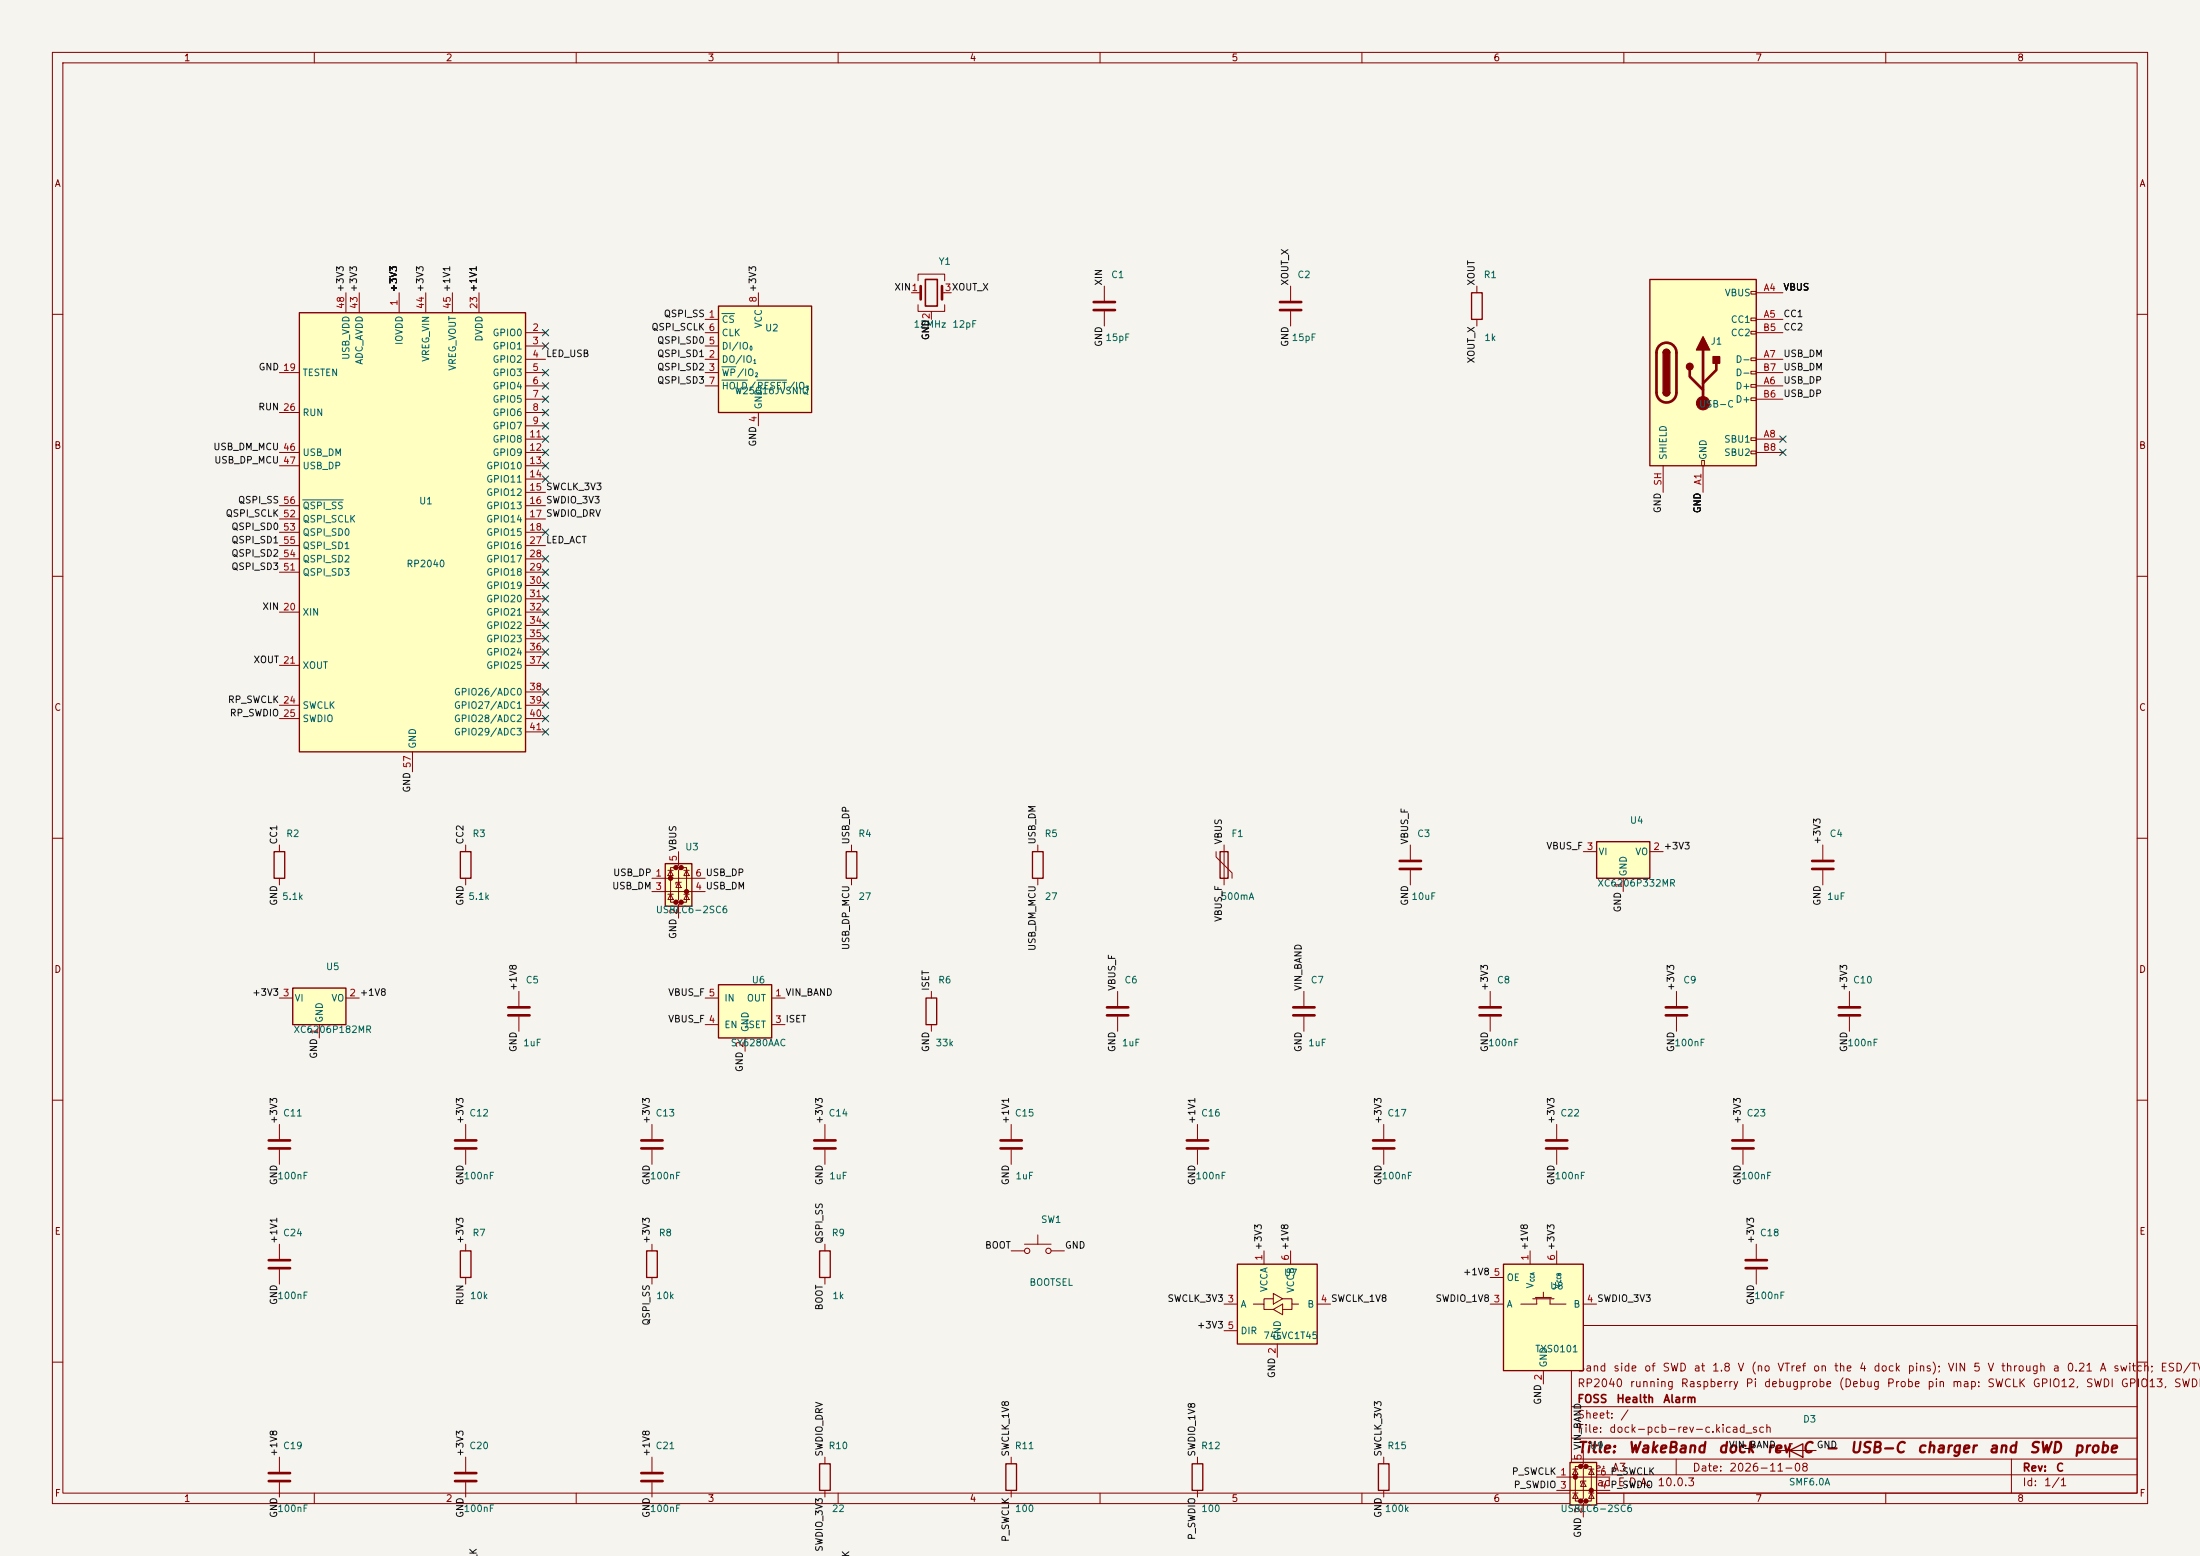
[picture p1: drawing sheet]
<svg xmlns="http://www.w3.org/2000/svg" width="420mm" height="297mm" viewBox="0 0 420 297" stroke-linecap="round" stroke-linejoin="round" font-family="sans-serif">
<path d="M0 0h420v297h-420z" fill="#f5f4ef" stroke="#f5f4ef" stroke-width=".19"/>
<g fill="none" stroke="#840000" stroke-width=".19">
<path d="M10 10h400v277h-400zM12 12h396v273h-396zM60 10v2M110 10v2M160 10v2M210 10v2M260 10v2M310 10v2M360 10v2M10 60h2M408 60h2M10 110h2"/>
<path d="M408 110h2M10 160h2M408 160h2M10 210h2M408 210h2M300 253h108v32h-108zM10 260h2M300 278.5h108M300 274.5h108M300 268.5h108M320 278.5v3M384 278.5v6.5"/>
<path d="M408 260h2M60 285v2M110 285v2M160 285v2M210 285v2M260 285v2M300 281.5h108M310 285v2M360 285v2"/>
</g>
<path d="M127 164.8h5.1v8.2h-5.1z" fill="#ffffc2"/>
<g fill="#840000" stroke="#840000" stroke-width=".51">
<circle cx="128" cy="167.6" r=".25"/>
<circle cx="129" cy="165.6" r=".25"/>
<circle cx="129" cy="172.2" r=".25"/>
<circle cx="130" cy="165.6" r=".25"/>
<circle cx="130" cy="172.2" r=".25"/>
<circle cx="131.1" cy="170.2" r=".25"/>
</g>
<g fill="none" stroke="#840000" stroke-width=".19">
<path d="M210.8 54.6v2.8M210.8 59.4v2.8M246.4 54.6v2.8M246.4 59.4v2.8M124.5 167.6h10.1M124.5 170.2h10.1M127.5 170.7h1M127.5 166.1h1M128 166.1l.5 1h-1zM128 170.7l.5 1h-1zM129 165.6h-1v6.6h1M129.5 162.6v2.5l-.5 .5h1l-.5 .5v5.6l-.5 .5h1l-.5 .5v2.6"/>
<path d="M129.5 168.4l.5 1h-1zM130 168.4h-1v.4M130 165.6h1.1v6.6h-1.1M130.6 170.7h1M130.6 166.1h1M131.1 166.1l.5 1h-1zM131.1 170.7l.5 1h-1z"/>
</g>
<path d="M127 164.8h5.1v8.2h-5.1z" fill="none" stroke="#840000" stroke-width=".25"/>
<path d="M208.8 57.7h4.1M208.8 59.2h4.1M244.3 57.7h4.1M244.3 59.2h4.1" fill="none" stroke="#840000" stroke-width=".51"/>
<path d="M315 53.3h20.3v35.6h-20.3z" fill="#ffffc2"/>
<g fill="none" stroke="#840000" stroke-width=".19">
<path d="M174 55.9h1.8M175.3 53.6v-1.3h5v1.3M175.3 58.2v1.2h5v-1.2M177.8 59.4v1.6M179.8 55.9h1.8M281.9 54.6v1.3M334.3 55.6h1v.5h-1zM335.3 55.9h5.1M281.9 61v1.2M334.3 60.7h1v.5h-1zM334.3 63.2h1v.6h-1zM334.3 68.3h1v.5h-1z"/>
<path d="M334.3 70.9h1v.5h-1zM334.3 73.4h1v.5h-1zM334.3 75.9h1v.6h-1zM335.3 61h5.1M335.3 73.7h5.1M335.3 68.6h5.1M335.3 63.5h5.1M335.3 76.2h5.1M335.3 71.1h5.1M317.5 88.9v5.1M324.9 87.9h.5v1h-.5zM325.1 88.9v5.1"/>
<path d="M334.3 83.6h1v.5h-1zM334.3 86.1h1v.5h-1zM335.3 83.8h5.1M335.3 86.4h5.1M162.6 161.3v1.3M162.6 167.6v1.3M198.1 161.3v1.3M198.1 167.6v1.3M177.8 189.2v1.3M177.8 195.6v1.3M213.4 189.2v2.8M213.4 194.1v2.8"/>
<path d="M320 189.2v2.8M320 194.1v2.8M157.5 214.6v2.8M157.5 219.5v2.7M193 214.6v2.8M193 219.5v2.7M157.5 237.5v1.3M193 238.8h2.6M195.6 237.5h5.1M198.1 235.7v1.8M200.7 238.8h2.5M157.5 243.8v1.3"/>
<path d="M157.5 278.1v1.3M193 278.1v1.3M228.6 278.1v1.3M264.2 278.1v1.3M157.5 284.5v1.2M193 284.5v1.2M228.6 284.5v1.2M264.2 284.5v1.2"/>
<circle cx="196.1" cy="238.8" r=".51"/>
<circle cx="200.2" cy="238.8" r=".51"/>
</g>
<path d="M280.9 55.9h2.1v5.1h-2.1zM315 53.3h20.3v35.6h-20.3zM317.5 67.3a.64 .64 0 0 1 .6-.6 .64 .64 0 0 1 .7 .6M317.5 74.9a.64 .64 0 0 0 .6 .7 .64 .64 0 0 0 .7-.7M161.5 162.6h2.1v5h-2.1zM197.1 162.6h2v5h-2zM176.8 190.5h2v5.1h-2zM156.5 238.8h2v5h-2zM156.5 279.4h2v5.1h-2zM192 279.4h2.1v5.1h-2.1zM227.6 279.4h2v5.1h-2zM263.1 279.4h2.1v5.1h-2.1z" fill="none" stroke="#840000" stroke-width=".25"/>
<g fill="none" stroke="#840000" stroke-width=".51">
<path d="M175.8 54.6v2.6M179.8 54.6v2.6M316.8 66a1.91 1.91 0 0 1 2.1-.4 1.91 1.91 0 0 1 1.1 1.7v7.6a1.91 1.91 0 0 1-1.9 1.9 1.91 1.91 0 0 1-1.9-1.9v-7.7l.2-.7zM322.6 70.6v1.3l2.5 2.5M325.1 66.8v10.2M327.7 69.3v1.3l-2.6 2.6M211.3 192.3h4.1M211.3 193.8h4.1M318 192.3h4.1M318 193.8h4.1M155.4 217.7h4.1M155.4 219.2h4.1"/>
<path d="M191 217.7h4.1M191 219.2h4.1"/>
</g>
<g fill="#840000" stroke="#840000" stroke-width=".25">
<path d="M317.5 67.3h1.3v7.6h-1.3z"/>
<path d="M317.7 66.9a.64 .64 0 0 1 .7-.2 .64 .64 0 0 1 .4 .6h-1.3z"/>
<path d="M317.5 74.9h1.3a.64 .64 0 0 1-.7 .7 .64 .64 0 0 1-.6-.7z"/>
<path d="M325.1 64.3l1.3 2.5h-2.6z"/>
<path d="M327 68.1h1.3v1.2h-1.3z"/>
<circle cx="322.6" cy="70" r=".63"/>
</g>
<circle cx="325.1" cy="77" r="1.27" fill="#840000" stroke="#840000" stroke-width=".19"/>
<path d="M176.7 53.3h2.2v5.1h-2.2z" fill="none" stroke="#840000" stroke-width=".3"/>
<path d="M304.8 160.7h10.2v6.9h-10.2z" fill="#ffffc2"/>
<path d="M304.8 160.7h10.2v6.9h-10.2zM341.6 276.9l2.6-1.3v2.5zM342.1 275.6h-.5v2.5" fill="none" stroke="#840000" stroke-width=".25"/>
<g fill="none" stroke="#840000" stroke-width=".19">
<path d="M302.3 162.6h2.5M309.9 167.6v2.6M315 162.6h2.5M348 161.3v2.8M348 166.1v2.8M353.1 189.2v2.8M353.1 194.1v2.8M297.2 214.6v2.8M297.2 219.5v2.7M332.7 214.6v2.8M332.7 219.5v2.7M335.3 237.5v2.8"/>
<path d="M335.3 242.3v2.8M339.1 276.9h7.6"/>
</g>
<path d="M345.9 164.3h4.1M345.9 165.9h4.1M351 192.3h4.1M351 193.8h4.1M295.1 217.7h4.1M295.1 219.2h4.1M330.7 217.7h4.1M330.7 219.2h4.1M333.2 240.5h4.1M333.2 242.1h4.1" fill="none" stroke="#840000" stroke-width=".51"/>
<path d="M287 241.3h15.3v20.3h-15.3z" fill="#ffffc2"/>
<path d="M287 241.3h15.3v20.3h-15.3z" fill="none" stroke="#840000" stroke-width=".25"/>
<path d="M292.1 238.8v2.5M297.2 238.8v2.5M284.5 248.9h2.5M284.5 243.8h2.5M292.6 247.9h4.1M293.1 247.6h3.1M293.4 247.9v1h-3.1M294.6 246.6v1M295.9 247.9v1h3.1M302.3 248.9h2.5M294.6 261.6v2.6" fill="none" stroke="#840000" stroke-width=".19"/>
<path d="M299.7 279.1h5.1v8.2h-5.1z" fill="#ffffc2"/>
<g fill="#840000" stroke="#840000" stroke-width=".51">
<circle cx="300.7" cy="281.9" r=".25"/>
<circle cx="301.8" cy="279.9" r=".25"/>
<circle cx="301.8" cy="286.5" r=".25"/>
<circle cx="302.8" cy="279.9" r=".25"/>
<circle cx="302.8" cy="286.5" r=".25"/>
<circle cx="303.8" cy="284.5" r=".25"/>
</g>
<g fill="none" stroke="#840000" stroke-width=".19">
<path d="M301.8 279.9h-1.1v6.6h1.1M302.3 276.9v2.5l-.5 .5h1l-.5 .5v5.6l-.5 .5h1l-.5 .5v2.6M302.8 279.9h1v6.6h-1M297.2 281.9h10.1M297.2 284.5h10.1M300.2 285h1M300.2 280.4h1M300.7 280.4l.5 1h-1zM300.7 285l.5 1h-1zM302.3 282.7l.5 1h-1zM302.8 282.7h-1v.4M303.3 285h1"/>
<path d="M303.3 280.4h1M303.8 280.4l.5 1h-1zM303.8 285l.5 1h-1z"/>
</g>
<path d="M299.7 279.1h5.1v8.2h-5.1z" fill="none" stroke="#840000" stroke-width=".25"/>
<path d="M236.2 241.3h15.3v15.2h-15.3z" fill="#ffffc2"/>
<path d="M236.2 241.3h15.3v15.2h-15.3z" fill="none" stroke="#840000" stroke-width=".25"/>
<g fill="none" stroke="#840000" stroke-width=".19">
<path d="M284.5 189.2v2.8M284.5 194.1v2.8M241.3 238.8v2.5M246.4 238.8v2.5M233.7 248.9h2.5M233.7 254h2.5M239.3 248.9h2v1h1.8M243.1 247.9h-1.8v1M243.1 246.9l1.8 1-1.8 1zM243.1 249.9l1.8-1v2.1zM243.8 256.5v2.6M244.9 247.9h1.7v1h1.3"/>
<path d="M246.6 248.9v1h-1.7M251.5 248.9h2.5"/>
</g>
<path d="M282.4 192.3h4.1M282.4 193.8h4.1" fill="none" stroke="#840000" stroke-width=".51"/>
<path d="M137.2 58.4h17.7v20.3h-17.7z" fill="#ffffc2"/>
<path d="M137.2 58.4h17.7v20.3h-17.7zM232.9 162.6h1.5v5h-1.5zM87.9 238.8h2v5h-2zM123.4 238.8h2.1v5h-2.1z" fill="none" stroke="#840000" stroke-width=".25"/>
<g fill="none" stroke="#840000" stroke-width=".19">
<path d="M144.8 55.9v2.5M134.6 61h2.6M134.6 68.6h2.6M134.6 71.1h2.6M134.6 66h2.6M134.6 63.5h2.6M134.6 73.7h2.6M144.8 78.7v2.6M232.2 162.6v1l3 3v1M233.7 161.3v7.6M269.2 161.3v2.8M269.2 166.1v2.8"/>
<path d="M248.9 189.2v2.8M248.9 194.1v2.8M53.3 214.6v2.8M53.3 219.5v2.7M228.6 214.6v2.8M228.6 219.5v2.7M264.2 214.6v2.8M264.2 219.5v2.7M53.3 237.5v2.8M88.9 237.5v1.3M124.5 237.5v1.3M53.3 242.3v2.8"/>
<path d="M88.9 243.8v1.3M124.5 243.8v1.3"/>
</g>
<path d="M137.8 59.9h2.4M137.8 70h2.7M137.8 72.6h4.9M144.5 72.6h5.7" fill="none" stroke="#006464" stroke-width=".19"/>
<path d="M267.2 164.3h4.1M267.2 165.9h4.1M246.9 192.3h4.1M246.9 193.8h4.1M51.3 217.7h4.1M51.3 219.2h4.1M226.6 217.7h4M226.6 219.2h4M262.1 217.7h4.1M262.1 219.2h4.1M51.3 240.5h4.1M51.3 242.1h4.1" fill="none" stroke="#840000" stroke-width=".51"/>
<path d="M55.9 188.6h10.1v7h-10.1z" fill="#ffffc2"/>
<path d="M55.9 188.6h10.1v7h-10.1z" fill="none" stroke="#840000" stroke-width=".25"/>
<path d="M53.3 190.5h2.6M61 195.6v2.5M66 190.5h2.6M99.1 189.2v2.8M99.1 194.1v2.8M88.9 214.6v2.8M88.9 219.5v2.7M124.5 214.6v2.8M124.5 219.5v2.7" fill="none" stroke="#840000" stroke-width=".19"/>
<path d="M97 192.3h4.1M97 193.8h4.1M86.9 217.7h4M86.9 219.2h4M122.4 217.7h4.1M122.4 219.2h4.1" fill="none" stroke="#840000" stroke-width=".51"/>
<path d="M137.2 188h10.1v10.1h-10.1z" fill="#ffffc2"/>
<path d="M52.3 162.6h2.1v5h-2.1zM87.9 162.6h2v5h-2zM137.2 188h10.1v10.1h-10.1z" fill="none" stroke="#840000" stroke-width=".25"/>
<g fill="none" stroke="#840000" stroke-width=".19">
<path d="M53.3 161.3v1.3M53.3 167.6v1.3M88.9 161.3v1.3M88.9 167.6v1.3M134.6 190.5h2.6M134.6 195.6h2.6M142.2 198.1v2.6M147.3 190.5h2.6M147.3 195.6h2.6M88.9 278.1v2.8M124.5 278.1v2.8M88.9 283v2.7"/>
<path d="M124.5 283v2.7"/>
</g>
<path d="M86.9 281.2h4M86.9 282.7h4M122.4 281.2h4.1M122.4 282.7h4.1" fill="none" stroke="#840000" stroke-width=".51"/>
<path d="M57.1 59.7h43.2v83.8h-43.2z" fill="#ffffc2"/>
<path d="M57.1 59.7h43.2v83.8h-43.2z" fill="none" stroke="#840000" stroke-width=".25"/>
<g fill="none" stroke="#840000" stroke-width=".19">
<path d="M66 55.9v3.8M68.6 55.9v3.8M76.2 55.9v3.8M81.3 55.9v3.8M86.4 55.9v3.8M91.4 55.9v3.8M53.3 71.1h3.8M53.3 78.7h3.8M100.3 63.5h3.8M100.3 66h3.8M100.3 68.6h3.8M100.3 71.1h3.8"/>
<path d="M100.3 73.7h3.8M100.3 76.2h3.8M100.3 78.7h3.8M53.3 86.4h3.8M53.3 88.9h3.8M53.3 96.5h3.8M53.3 99.1h3.8M100.3 81.3h3.8M100.3 83.8h3.8M100.3 86.4h3.8M100.3 88.9h3.8M100.3 91.4h3.8"/>
<path d="M100.3 94h3.8M100.3 96.5h3.8M100.3 99.1h3.8M53.3 101.6h3.8M53.3 116.8h3.8M53.3 104.1h3.8M53.3 106.7h3.8M53.3 109.2h3.8M100.3 101.6h3.8M100.3 116.8h3.8M100.3 104.1h3.8M100.3 106.7h3.8"/>
<path d="M100.3 109.2h3.8M100.3 111.8h3.8M100.3 114.3h3.8M100.3 119.4h3.8M53.3 127h3.8M53.3 134.6h3.8M53.3 137.2h3.8M100.3 127h3.8M100.3 134.6h3.8M100.3 137.2h3.8M100.3 121.9h3.8M100.3 124.5h3.8"/>
<path d="M100.3 132.1h3.8M100.3 139.7h3.8M78.7 143.5v3.8M53.3 278.1v2.8M53.3 283v2.7"/>
</g>
<path d="M57.8 95.4h7.7" fill="none" stroke="#006464" stroke-width=".19"/>
<path d="M51.3 281.2h4.1M51.3 282.7h4.1" fill="none" stroke="#840000" stroke-width=".51"/>
<g fill="none" stroke="#000084" stroke-width=".19">
<path d="M103.5 62.9l1.2 1.2M103.5 75.6l1.2 1.2M103.5 78.1l1.2 1.2M103.5 70.5l1.2 1.2M103.5 65.4l1.2 1.2M103.5 73.1l1.2 1.2M104.7 62.9l-1.2 1.2M104.7 75.6l-1.2 1.2M104.7 78.1l-1.2 1.2M104.7 70.5l-1.2 1.2M104.7 65.4l-1.2 1.2M104.7 73.1l-1.2 1.2"/>
<path d="M103.5 80.7l1.2 1.2M103.5 83.2l1.2 1.2M103.5 85.8l1.2 1.2M103.5 88.3l1.2 1.2M103.5 90.8l1.2 1.2M104.7 80.7l-1.2 1.2M104.7 83.2l-1.2 1.2M104.7 85.8l-1.2 1.2M104.7 88.3l-1.2 1.2M104.7 90.8l-1.2 1.2M339.8 83.2l1.2 1.2M339.8 85.8l1.2 1.2"/>
<path d="M341 83.2l-1.2 1.2M341 85.8l-1.2 1.2M103.5 101l1.2 1.2M103.5 106.1l1.2 1.2M103.5 113.7l1.2 1.2M103.5 108.6l1.2 1.2M103.5 111.2l1.2 1.2M103.5 116.2l1.2 1.2M103.5 118.8l1.2 1.2M104.7 101l-1.2 1.2M104.7 106.1l-1.2 1.2M104.7 113.7l-1.2 1.2"/>
<path d="M104.7 108.6l-1.2 1.2M104.7 111.2l-1.2 1.2M104.7 116.2l-1.2 1.2M104.7 118.8l-1.2 1.2M103.5 123.9l1.2 1.2M103.5 121.3l1.2 1.2M103.5 131.5l1.2 1.2M103.5 139.1l1.2 1.2M103.5 136.6l1.2 1.2M103.5 134l1.2 1.2M103.5 126.4l1.2 1.2M104.7 123.9l-1.2 1.2"/>
<path d="M104.7 121.3l-1.2 1.2M104.7 131.5l-1.2 1.2M104.7 139.1l-1.2 1.2M104.7 136.6l-1.2 1.2M104.7 134l-1.2 1.2M104.7 126.4l-1.2 1.2"/>
</g>
<g font-size="2" fill="#840000">
<text x="301" y="277.8">Title:</text>
<text x="310.7" y="277.8">WakeBand</text>
<text x="327.8" y="277.8">dock</text>
<text x="337.1" y="277.8">rev</text>
<text x="343.9" y="277.8">C</text>
<text x="348.2" y="277.8">-</text>
<text x="353" y="277.8">USB-C</text>
<text x="365.8" y="277.8">charger</text>
<text x="379.5" y="277.8">and</text>
<text x="387.2" y="277.8">SWD</text>
<text x="395.8" y="277.8">probe</text>
</g>
<g font-size="1.5" fill="#840000">
<text x="301" y="262.1">Band</text>
<text x="307.9" y="262.1">side</text>
<text x="313.7" y="262.1">of</text>
<text x="317.2" y="262.1">SWD</text>
<text x="323.2" y="262.1">at</text>
<text x="326.7" y="262.1">1.8</text>
<text x="331.6" y="262.1">V</text>
<text x="334.2" y="262.1">(no</text>
<text x="339.2" y="262.1">VTref</text>
<text x="346" y="262.1">on</text>
<text x="350" y="262.1">the</text>
<text x="354.8" y="262.1">4</text>
<text x="357.5" y="262.1">dock</text>
<text x="364" y="262.1">pins);</text>
<text x="371.7" y="262.1">VIN</text>
<text x="376.6" y="262.1">5</text>
<text x="379.3" y="262.1">V</text>
<text x="381.9" y="262.1">through</text>
<text x="391.7" y="262.1">a</text>
<text x="394.4" y="262.1">0.21</text>
<text x="400.7" y="262.1">A</text>
<text x="403.3" y="262.1">switch;</text>
<text x="412.3" y="262.1">ESD/TVS</text>
<text x="301" y="268.1">FOSS</text>
<text x="301" y="265.1">RP2040</text>
<text x="308.4" y="268.1">Health</text>
<text x="311" y="265.1">running</text>
<text x="317.4" y="268.1">Alarm</text>
<text x="320.7" y="265.1">Raspberry</text>
<text x="333.1" y="265.1">Pi</text>
<text x="336.6" y="265.1">debugprobe</text>
<text x="350.9" y="265.1">(Debug</text>
<text x="360.1" y="265.1">Probe</text>
<text x="367.8" y="265.1">pin</text>
<text x="372.5" y="265.1">map:</text>
<text x="379.3" y="265.1">SWCLK</text>
<text x="387.9" y="265.1">GPIO12,</text>
<text x="398.1" y="265.1">SWDI</text>
<text x="404.7" y="265.1">GPIO13,</text>
<text x="414.9" y="265.1">SWDIO</text>
<text x="301" y="273.8">File:</text>
<text x="301" y="271.1">Sheet:</text>
<text x="307.1" y="273.8">dock-pcb-rev-c.kicad_sch</text>
<text x="309.2" y="271.1">/</text>
<text x="301" y="281.2">Size:</text>
<text x="307.6" y="281.2">A3</text>
<text x="323" y="281.2">Date:</text>
<text x="330" y="281.2">2026-11-08</text>
<text x="386" y="281.2">Rev:</text>
<text x="392.4" y="281.2">C</text>
<text x="301" y="284">KiCad</text>
<text x="308.7" y="284">E.D.A.</text>
<text x="316.3" y="284">10.0.3</text>
<text x="386" y="284">Id:</text>
<text x="390.1" y="284">1/1</text>
</g>
<g font-size="1.3" fill="#840000">
<text x="35" y="12">1</text>
<text x="85" y="12">2</text>
<text x="135" y="12">3</text>
<text x="185" y="12">4</text>
<text x="235" y="12">5</text>
<text x="285" y="12">6</text>
<text x="335" y="12">7</text>
<text x="385" y="12">8</text>
<text x="10.3" y="36">A</text>
<text x="408.3" y="36">A</text>
<text x="10.3" y="86">B</text>
<text x="408.2" y="86">B</text>
<text x="10.3" y="136">C</text>
<text x="408.2" y="136">C</text>
<text x="10.3" y="186">D</text>
<text x="408.2" y="186">D</text>
<text x="10.3" y="236">E</text>
<text x="408.3" y="236">E</text>
<text x="10.3" y="286">F</text>
<text x="35" y="287">1</text>
<text x="85" y="287">2</text>
<text x="135" y="287">3</text>
<text x="185" y="287">4</text>
<text x="235" y="287">5</text>
<text x="285" y="287">6</text>
<text x="335" y="287">7</text>
<text x="385" y="287">8</text>
<text x="408.3" y="286">F</text>
</g>
<g font-size="1.3" fill="#006464">
<text x="179.1" y="50.9">Y1</text>
<text x="212" y="53.4">C1</text>
<text x="247.6" y="53.4">C2</text>
<text x="283.1" y="53.4">R1</text>
<text x="329.2" y="56.9">VBUS</text>
<text x="77.2" y="66" transform="rotate(-90 77.2 66)">IOVDD</text>
<text x="92.4" y="65.3" transform="rotate(-90 92.4 65.3)">DVDD</text>
<text x="93.9" y="64.5">GPIO0</text>
<text x="137.7" y="61.9">CS</text>
<text x="137.7" y="64.5">CLK</text>
<text x="145.8" y="62.8" transform="rotate(-90 145.8 62.8)">VCC</text>
<text x="145.9" y="63.6">U2</text>
<text x="174.3" y="62.9">12MHz</text>
<text x="181.7" y="62.9">12pF</text>
<text x="210.9" y="65.4">15pF</text>
<text x="246.5" y="65.4">15pF</text>
<text x="283.3" y="65.4">1k</text>
<text x="330.3" y="61.9">CC1</text>
<text x="330.3" y="64.5">CC2</text>
<text x="67" y="68.8" transform="rotate(-90 67 68.8)">USB_VDD</text>
<text x="69.6" y="69.7" transform="rotate(-90 69.6 69.7)">ADC_AVDD</text>
<text x="82.3" y="69.2" transform="rotate(-90 82.3 69.2)">VREG_VIN</text>
<text x="87.3" y="70.9" transform="rotate(-90 87.3 70.9)">VREG_VOUT</text>
<text x="93.9" y="67">GPIO1</text>
<text x="93.9" y="69.6">GPIO2</text>
<text x="137.7" y="69.6">DO/IO</text>
<text x="137.7" y="67">DI/IO</text>
<text x="326.5" y="66.1">J1</text>
<text x="331.2" y="69.6">D-</text>
<text x="57.7" y="72.1">TESTEN</text>
<text x="93.9" y="72.1">GPIO3</text>
<text x="93.9" y="74.6">GPIO4</text>
<text x="93.9" y="77.2">GPIO5</text>
<text x="137.7" y="72.1">WP/IO</text>
<text x="137.7" y="74.6">HOLD/RESET/IO</text>
<text x="140.1" y="75.6">W25Q16JVSNIQ</text>
<text x="331.2" y="74.6">D+</text>
<text x="331.2" y="77.2">D+</text>
<text x="331.2" y="72.1">D-</text>
<text x="57.7" y="79.7">RUN</text>
<text x="93.9" y="79.7">GPIO6</text>
<text x="93.9" y="82.3">GPIO7</text>
<text x="145.8" y="78.2" transform="rotate(-90 145.8 78.2)">GND</text>
<text x="324.2" y="78.1">USB-C</text>
<text x="57.7" y="87.3">USB_DM</text>
<text x="57.7" y="89.9">USB_DP</text>
<text x="92.7" y="89.9">GPIO10</text>
<text x="93.9" y="84.8">GPIO8</text>
<text x="93.9" y="87.3">GPIO9</text>
<text x="318.5" y="87.9" transform="rotate(-90 318.5 87.9)">SHIELD</text>
<text x="326.1" y="87.9" transform="rotate(-90 326.1 87.9)">GND</text>
<text x="329" y="84.8">SBU1</text>
<text x="329" y="87.3">SBU2</text>
<text x="92.7" y="92.4">GPIO11</text>
<text x="92.7" y="95">GPIO12</text>
<text x="57.7" y="100">QSPI_SCLK</text>
<text x="57.7" y="97.5">QSPI_SS</text>
<text x="79.9" y="96.6">U1</text>
<text x="92.7" y="97.5">GPIO13</text>
<text x="92.7" y="100">GPIO14</text>
<text x="57.7" y="102.6">QSPI_SD0</text>
<text x="57.7" y="107.7">QSPI_SD2</text>
<text x="57.7" y="105.1">QSPI_SD1</text>
<text x="92.7" y="102.6">GPIO15</text>
<text x="92.7" y="105.1">GPIO16</text>
<text x="92.7" y="107.7">GPIO17</text>
<text x="57.7" y="110.2">QSPI_SD3</text>
<text x="77.5" y="108.6">RP2040</text>
<text x="92.7" y="110.2">GPIO18</text>
<text x="92.7" y="112.7">GPIO19</text>
<text x="57.7" y="117.8">XIN</text>
<text x="92.7" y="115.3">GPIO20</text>
<text x="92.7" y="117.8">GPIO21</text>
<text x="92.7" y="120.4">GPIO22</text>
<text x="92.7" y="122.9">GPIO23</text>
<text x="92.7" y="125.4">GPIO24</text>
<text x="57.7" y="128">XOUT</text>
<text x="92.7" y="128">GPIO25</text>
<text x="57.7" y="135.6">SWCLK</text>
<text x="86.6" y="133.1">GPIO26/ADC0</text>
<text x="86.6" y="135.6">GPIO27/ADC1</text>
<text x="57.7" y="138.1">SWDIO</text>
<text x="79.7" y="143" transform="rotate(-90 79.7 143)">GND</text>
<text x="86.6" y="138.1">GPIO28/ADC2</text>
<text x="86.6" y="140.7">GPIO29/ADC3</text>
<text x="54.5" y="160.1">R2</text>
<text x="90.1" y="160.1">R3</text>
<text x="163.8" y="160.1">R4</text>
<text x="199.3" y="160.1">R5</text>
<text x="235" y="160.1">F1</text>
<text x="270.4" y="160.1">C3</text>
<text x="311" y="157.5">U4</text>
<text x="349.2" y="160.1">C4</text>
<text x="130.7" y="162.6">U3</text>
<text x="305.1" y="163.5">VI</text>
<text x="310.9" y="167.4" transform="rotate(-90 310.9 167.4)">GND</text>
<text x="312.1" y="163.5">VO</text>
<text x="53.8" y="172.1">5.1k</text>
<text x="89.3" y="172.1">5.1k</text>
<text x="163.8" y="172.1">27</text>
<text x="199.3" y="172.1">27</text>
<text x="232.9" y="172.1">500mA</text>
<text x="269.4" y="172.1">10uF</text>
<text x="304.8" y="169.5">XC6206P332MR</text>
<text x="348.7" y="172.1">1uF</text>
<text x="125.1" y="174.6">USBLC6-2SC6</text>
<text x="62.1" y="185.5">U5</text>
<text x="56.1" y="191.5">VI</text>
<text x="63.2" y="191.5">VO</text>
<text x="100.3" y="188">C5</text>
<text x="138.2" y="191.5">IN</text>
<text x="142.5" y="191.5">OUT</text>
<text x="143.4" y="188">U6</text>
<text x="179" y="188">R6</text>
<text x="214.6" y="188">C6</text>
<text x="250.1" y="188">C7</text>
<text x="285.7" y="188">C8</text>
<text x="321.2" y="188">C9</text>
<text x="353.7" y="188">C10</text>
<text x="55.9" y="197.5">XC6206P182MR</text>
<text x="61.9" y="195.3" transform="rotate(-90 61.9 195.3)">GND</text>
<text x="138.2" y="196.6">EN</text>
<text x="142.2" y="196.6">ISET</text>
<text x="143.2" y="197.1" transform="rotate(-90 143.2 197.1)">GND</text>
<text x="99.8" y="200">1uF</text>
<text x="139.4" y="200">SY6280AAC</text>
<text x="178.5" y="200">33k</text>
<text x="214.1" y="200">1uF</text>
<text x="249.6" y="200">1uF</text>
<text x="284" y="200">100nF</text>
<text x="319.5" y="200">100nF</text>
<text x="352.6" y="200">100nF</text>
<text x="53.9" y="213.4">C11</text>
<text x="89.5" y="213.4">C12</text>
<text x="125.1" y="213.4">C13</text>
<text x="158.1" y="213.4">C14</text>
<text x="193.6" y="213.4">C15</text>
<text x="229.2" y="213.4">C16</text>
<text x="264.8" y="213.4">C17</text>
<text x="297.8" y="213.4">C22</text>
<text x="333.3" y="213.4">C23</text>
<text x="52.8" y="225.4">100nF</text>
<text x="88.4" y="225.4">100nF</text>
<text x="124" y="225.4">100nF</text>
<text x="158.2" y="225.4">1uF</text>
<text x="193.8" y="225.4">1uF</text>
<text x="228.1" y="225.4">100nF</text>
<text x="263.7" y="225.4">100nF</text>
<text x="296.7" y="225.4">100nF</text>
<text x="332.2" y="225.4">100nF</text>
<text x="198.6" y="233.7">SW1</text>
<text x="53.9" y="236.3">C24</text>
<text x="90.1" y="236.3">R7</text>
<text x="125.7" y="236.3">R8</text>
<text x="158.7" y="236.3">R9</text>
<text x="335.9" y="236.3">C18</text>
<text x="196.4" y="245.7">BOOTSEL</text>
<text x="245" y="243.9">U7</text>
<text x="287.5" y="244.8">OE</text>
<text x="52.8" y="248.3">100nF</text>
<text x="89.6" y="248.3">10k</text>
<text x="125.2" y="248.3">10k</text>
<text x="158.8" y="248.3">1k</text>
<text x="236.7" y="249.9">A</text>
<text x="242.3" y="246.7" transform="rotate(-90 242.3 246.7)">VCCA</text>
<text x="247.4" y="246.9" transform="rotate(-90 247.4 246.9)">VCCB</text>
<text x="249.5" y="249.9">B</text>
<text x="287.5" y="249.9">A</text>
<text x="293.1" y="246.1" transform="rotate(-90 293.1 246.1)">V</text>
<text x="295.8" y="246.4">U8</text>
<text x="298.2" y="246.2" transform="rotate(-90 298.2 246.2)">V</text>
<text x="300.3" y="249.9">B</text>
<text x="334.8" y="248.3">100nF</text>
<text x="236.7" y="255">DIR</text>
<text x="241.1" y="255.9">74LVC1T45</text>
<text x="244.8" y="256" transform="rotate(-90 244.8 256)">GND</text>
<text x="293" y="258.4">TXS0101</text>
<text x="295.6" y="261.1" transform="rotate(-90 295.6 261.1)">GND</text>
<text x="344.1" y="271.8">D3</text>
<text x="53.9" y="276.9">C19</text>
<text x="89.5" y="276.9">C20</text>
<text x="125.1" y="276.9">C21</text>
<text x="158.1" y="276.9">R10</text>
<text x="193.6" y="276.9">R11</text>
<text x="229.2" y="276.9">R12</text>
<text x="264.8" y="276.9">R15</text>
<text x="303.4" y="276.9">U9</text>
<text x="341.4" y="283.8">SMF6.0A</text>
<text x="52.8" y="288.9">100nF</text>
<text x="88.4" y="288.9">100nF</text>
<text x="124" y="288.9">100nF</text>
<text x="158.7" y="288.9">22</text>
<text x="193.7" y="288.9">100</text>
<text x="229.2" y="288.9">100</text>
<text x="264.3" y="288.9">100k</text>
<text x="297.8" y="288.9">USBLC6-2SC6</text>
</g>
<g font-size="1.3" fill="#a90000">
<text x="66" y="59.1" transform="rotate(-90 66 59.1)">48 +3V3</text>
<text x="68.6" y="59.1" transform="rotate(-90 68.6 59.1)">43 +3V3</text>
<text x="76.2" y="58.5" transform="rotate(-90 76.2 58.5)">1</text>
<text x="81.3" y="59.1" transform="rotate(-90 81.3 59.1)">44 +3V3</text>
<text x="86.3" y="59.1" transform="rotate(-90 86.3 59.1)">45 +1V1</text>
<text x="91.4" y="59.1" transform="rotate(-90 91.4 59.1)">23 +1V1</text>
<text x="144.8" y="57.9" transform="rotate(-90 144.8 57.9)">8 +3V3</text>
<text x="180.3" y="55.9">3XOUT_X</text>
<text x="336.6" y="55.9">A4</text>
<text x="101.5" y="63.5">2</text>
<text x="336.5" y="63.5">B5</text>
<text x="336.6" y="60.9">A5</text>
<text x="101.5" y="66">3</text>
<text x="101.5" y="68.6">4</text>
<text x="101.5" y="71.1">5</text>
<text x="135.2" y="68.6">2</text>
<text x="135.2" y="71.1">3</text>
<text x="135.2" y="66">5</text>
<text x="336.5" y="71.1">B7</text>
<text x="336.6" y="68.6">A7</text>
<text x="101.5" y="73.6">6</text>
<text x="101.5" y="76.2">7</text>
<text x="135.2" y="73.6">7</text>
<text x="336.5" y="76.2">B6</text>
<text x="336.6" y="73.6">A6</text>
<text x="100.9" y="83.8">11</text>
<text x="101.5" y="78.7">8</text>
<text x="101.5" y="81.3">9</text>
<text x="336.6" y="83.8">A8</text>
<text x="100.9" y="86.3">12</text>
<text x="100.9" y="88.9">13</text>
<text x="336.5" y="86.3">B8</text>
<text x="100.9" y="91.4">14</text>
<text x="100.9" y="94">15 SWCLK_3V3</text>
<text x="317.5" y="92.8" transform="rotate(-90 317.5 92.8)">SH</text>
<text x="325.1" y="92.7" transform="rotate(-90 325.1 92.7)">A1</text>
<text x="53.9" y="101.6">53</text>
<text x="100.9" y="96.5">16 SWDIO_3V3</text>
<text x="100.9" y="99">17 SWDIO_DRV</text>
<text x="100.9" y="101.6">18</text>
<text x="53.9" y="106.7">54</text>
<text x="53.9" y="104.1">55</text>
<text x="100.9" y="104.1">27 LED_ACT</text>
<text x="100.9" y="106.7">28</text>
<text x="53.9" y="109.2">51</text>
<text x="100.9" y="109.2">29</text>
<text x="100.9" y="111.7">30</text>
<text x="100.9" y="114.3">31</text>
<text x="100.9" y="116.8">32</text>
<text x="100.9" y="119.4">34</text>
<text x="100.9" y="121.9">35</text>
<text x="100.9" y="124.4">36</text>
<text x="100.9" y="127">37</text>
<text x="100.9" y="132.1">38</text>
<text x="100.9" y="134.6">39</text>
<text x="100.9" y="137.1">40</text>
<text x="100.9" y="139.7">41</text>
<text x="129.5" y="164.5" transform="rotate(-90 129.5 164.5)">5 VBUS</text>
<text x="132.6" y="167.6">6 USB_DP</text>
<text x="315.5" y="162.5">2 +3V3</text>
<text x="132.6" y="170.2">4 USB_DM</text>
<text x="53.9" y="190.5">3</text>
<text x="66.6" y="190.5">2 +1V8</text>
<text x="147.9" y="190.5">1 VIN_BAND</text>
<text x="147.9" y="195.6">3 ISET</text>
<text x="241.3" y="240.7" transform="rotate(-90 241.3 240.7)">1 +3V3</text>
<text x="246.4" y="240.7" transform="rotate(-90 246.4 240.7)">6 +1V8</text>
<text x="285" y="243.8">5</text>
<text x="292.1" y="240.7" transform="rotate(-90 292.1 240.7)">1 +1V8</text>
<text x="297.2" y="240.7" transform="rotate(-90 297.2 240.7)">6 +3V3</text>
<text x="234.2" y="248.9">3</text>
<text x="252" y="248.9">4 SWCLK_1V8</text>
<text x="285" y="248.9">3</text>
<text x="302.8" y="248.9">4 SWDIO_3V3</text>
<text x="234.2" y="254">5</text>
<text x="302.2" y="278.8" transform="rotate(-90 302.2 278.8)">5 VIN_BAND</text>
<text x="305.4" y="281.9">6 P_SWCLK</text>
<text x="305.4" y="284.5">4 P_SWDIO</text>
</g>
<g font-size="1.3" fill="#0f0f0f">
<text x="76.1" y="55.9" transform="rotate(-90 76.1 55.9)">+3V3</text>
<text x="91.3" y="55.9" transform="rotate(-90 91.3 55.9)">+1V1</text>
<text x="170.6" y="55.8">XIN1</text>
<text x="210.7" y="54.6" transform="rotate(-90 210.7 54.6)">XIN</text>
<text x="246.3" y="54.6" transform="rotate(-90 246.3 54.6)">XOUT_X</text>
<text x="281.8" y="54.6" transform="rotate(-90 281.8 54.6)">XOUT</text>
<text x="340.4" y="55.8">VBUS</text>
<text x="124.3" y="63.4">QSPI_SCLK 6</text>
<text x="125.3" y="65.9">QSPI_SD0</text>
<text x="126.6" y="60.8">QSPI_SS 1</text>
<text x="177.7" y="65" transform="rotate(-90 177.7 65)">GND2</text>
<text x="340.4" y="60.8">CC1</text>
<text x="340.4" y="63.4">CC2</text>
<text x="49.3" y="71">GND 19</text>
<text x="104.1" y="68.5">LED_USB</text>
<text x="125.3" y="71">QSPI_SD2</text>
<text x="125.3" y="68.5">QSPI_SD1</text>
<text x="210.7" y="66.3" transform="rotate(-90 210.7 66.3)">GND</text>
<text x="246.3" y="66.3" transform="rotate(-90 246.3 66.3)">GND</text>
<text x="281.8" y="69.4" transform="rotate(-90 281.8 69.4)">XOUT_X</text>
<text x="340.4" y="71">USB_DM</text>
<text x="340.4" y="68.5">USB_DM</text>
<text x="125.3" y="73.5">QSPI_SD3</text>
<text x="340.4" y="76.1">USB_DP</text>
<text x="340.4" y="73.5">USB_DP</text>
<text x="49.2" y="78.6">RUN 26</text>
<text x="40.6" y="86.2">USB_DM_MCU 46</text>
<text x="40.8" y="88.8">USB_DP_MCU 47</text>
<text x="144.7" y="85.4" transform="rotate(-90 144.7 85.4)">GND 4</text>
<text x="43" y="98.9">QSPI_SCLK 52</text>
<text x="44.1" y="101.5">QSPI_SD0</text>
<text x="45.3" y="96.4">QSPI_SS 56</text>
<text x="317.4" y="98.1" transform="rotate(-90 317.4 98.1)">GND</text>
<text x="325" y="98.1" transform="rotate(-90 325 98.1)">GND</text>
<text x="44.1" y="104">QSPI_SD1</text>
<text x="44.1" y="106.6">QSPI_SD2</text>
<text x="44.1" y="109.1">QSPI_SD3</text>
<text x="50" y="116.7">XIN 20</text>
<text x="48.3" y="126.9">XOUT 21</text>
<text x="43.4" y="134.5">RP_SWCLK 24</text>
<text x="43.8" y="137">RP_SWDIO 25</text>
<text x="78.6" y="151.4" transform="rotate(-90 78.6 151.4)">GND 57</text>
<text x="53.2" y="161.3" transform="rotate(-90 53.2 161.3)">CC1</text>
<text x="88.8" y="161.3" transform="rotate(-90 88.8 161.3)">CC2</text>
<text x="162.4" y="161.3" transform="rotate(-90 162.4 161.3)">USB_DP</text>
<text x="198" y="161.3" transform="rotate(-90 198 161.3)">USB_DM</text>
<text x="233.6" y="161.3" transform="rotate(-90 233.6 161.3)">VBUS</text>
<text x="269.1" y="161.3" transform="rotate(-90 269.1 161.3)">VBUS_F</text>
<text x="347.9" y="161.3" transform="rotate(-90 347.9 161.3)">+3V3</text>
<text x="116.9" y="167.5">USB_DP 1</text>
<text x="295.1" y="162.4">VBUS_F 3</text>
<text x="53.2" y="173" transform="rotate(-90 53.2 173)">GND</text>
<text x="88.8" y="173" transform="rotate(-90 88.8 173)">GND</text>
<text x="116.8" y="170.1">USB_DM 3</text>
<text x="269.1" y="173" transform="rotate(-90 269.1 173)">GND</text>
<text x="347.9" y="173" transform="rotate(-90 347.9 173)">GND</text>
<text x="129.4" y="179.3" transform="rotate(-90 129.4 179.3)">GND 2</text>
<text x="233.6" y="176.1" transform="rotate(-90 233.6 176.1)">VBUS_F</text>
<text x="309.8" y="174.3" transform="rotate(-90 309.8 174.3)">GND 1</text>
<text x="162.4" y="181.5" transform="rotate(-90 162.4 181.5)">USB_DP_MCU</text>
<text x="198" y="181.6" transform="rotate(-90 198 181.6)">USB_DM_MCU</text>
<text x="48.1" y="190.4">+3V3</text>
<text x="98.9" y="189.2" transform="rotate(-90 98.9 189.2)">+1V8</text>
<text x="127.5" y="190.4">VBUS_F 5</text>
<text x="177.7" y="189.2" transform="rotate(-90 177.7 189.2)">ISET</text>
<text x="213.2" y="189.2" transform="rotate(-90 213.2 189.2)">VBUS_F</text>
<text x="248.8" y="189.2" transform="rotate(-90 248.8 189.2)">VIN_BAND</text>
<text x="284.4" y="189.2" transform="rotate(-90 284.4 189.2)">+3V3</text>
<text x="319.9" y="189.2" transform="rotate(-90 319.9 189.2)">+3V3</text>
<text x="352.9" y="189.2" transform="rotate(-90 352.9 189.2)">+3V3</text>
<text x="127.5" y="195.5">VBUS_F 4</text>
<text x="60.8" y="202.2" transform="rotate(-90 60.8 202.2)">GND 1</text>
<text x="98.9" y="200.9" transform="rotate(-90 98.9 200.9)">GND</text>
<text x="177.7" y="200.9" transform="rotate(-90 177.7 200.9)">GND</text>
<text x="213.2" y="200.9" transform="rotate(-90 213.2 200.9)">GND</text>
<text x="248.8" y="200.9" transform="rotate(-90 248.8 200.9)">GND</text>
<text x="284.4" y="200.9" transform="rotate(-90 284.4 200.9)">GND</text>
<text x="319.9" y="200.9" transform="rotate(-90 319.9 200.9)">GND</text>
<text x="352.9" y="200.9" transform="rotate(-90 352.9 200.9)">GND</text>
<text x="142.1" y="204.7" transform="rotate(-90 142.1 204.7)">GND 2</text>
<text x="53.2" y="214.6" transform="rotate(-90 53.2 214.6)">+3V3</text>
<text x="88.8" y="214.6" transform="rotate(-90 88.8 214.6)">+3V3</text>
<text x="124.3" y="214.6" transform="rotate(-90 124.3 214.6)">+3V3</text>
<text x="157.4" y="214.6" transform="rotate(-90 157.4 214.6)">+3V3</text>
<text x="192.9" y="214.6" transform="rotate(-90 192.9 214.6)">+1V1</text>
<text x="228.5" y="214.6" transform="rotate(-90 228.5 214.6)">+1V1</text>
<text x="264" y="214.6" transform="rotate(-90 264 214.6)">+3V3</text>
<text x="297.1" y="214.6" transform="rotate(-90 297.1 214.6)">+3V3</text>
<text x="332.6" y="214.6" transform="rotate(-90 332.6 214.6)">+3V3</text>
<text x="53.2" y="226.3" transform="rotate(-90 53.2 226.3)">GND</text>
<text x="88.8" y="226.3" transform="rotate(-90 88.8 226.3)">GND</text>
<text x="124.3" y="226.3" transform="rotate(-90 124.3 226.3)">GND</text>
<text x="157.4" y="226.3" transform="rotate(-90 157.4 226.3)">GND</text>
<text x="192.9" y="226.3" transform="rotate(-90 192.9 226.3)">GND</text>
<text x="228.5" y="226.3" transform="rotate(-90 228.5 226.3)">GND</text>
<text x="264" y="226.3" transform="rotate(-90 264 226.3)">GND</text>
<text x="297.1" y="226.3" transform="rotate(-90 297.1 226.3)">GND</text>
<text x="332.6" y="226.3" transform="rotate(-90 332.6 226.3)">GND</text>
<text x="53.2" y="237.5" transform="rotate(-90 53.2 237.5)">+1V1</text>
<text x="88.8" y="237.5" transform="rotate(-90 88.8 237.5)">+3V3</text>
<text x="124.3" y="237.5" transform="rotate(-90 124.3 237.5)">+3V3</text>
<text x="157.4" y="237.5" transform="rotate(-90 157.4 237.5)">QSPI_SS</text>
<text x="187.9" y="238.6">BOOT</text>
<text x="203.2" y="238.6">GND</text>
<text x="335.2" y="237.5" transform="rotate(-90 335.2 237.5)">+3V3</text>
<text x="279.2" y="243.7">+1V8</text>
<text x="53.2" y="249.2" transform="rotate(-90 53.2 249.2)">GND</text>
<text x="88.8" y="249.2" transform="rotate(-90 88.8 249.2)">RUN</text>
<text x="157.4" y="250.2" transform="rotate(-90 157.4 250.2)">BOOT</text>
<text x="222.8" y="248.8">SWCLK_3V3</text>
<text x="273.9" y="248.8">SWDIO_1V8</text>
<text x="335.2" y="249.2" transform="rotate(-90 335.2 249.2)">GND</text>
<text x="124.3" y="253.1" transform="rotate(-90 124.3 253.1)">QSPI_SS</text>
<text x="228.4" y="253.9">+3V3</text>
<text x="243.7" y="263.2" transform="rotate(-90 243.7 263.2)">GND 2</text>
<text x="294.5" y="268.2" transform="rotate(-90 294.5 268.2)">GND 2</text>
<text x="53.2" y="278.1" transform="rotate(-90 53.2 278.1)">+1V8</text>
<text x="88.8" y="278.1" transform="rotate(-90 88.8 278.1)">+3V3</text>
<text x="124.3" y="278.1" transform="rotate(-90 124.3 278.1)">+1V8</text>
<text x="157.4" y="278.1" transform="rotate(-90 157.4 278.1)">SWDIO_DRV</text>
<text x="192.9" y="278.1" transform="rotate(-90 192.9 278.1)">SWCLK_1V8</text>
<text x="228.5" y="278.1" transform="rotate(-90 228.5 278.1)">SWDIO_1V8</text>
<text x="264" y="278.1" transform="rotate(-90 264 278.1)">SWCLK_3V3</text>
<text x="288.5" y="281.8">P_SWCLK 1</text>
<text x="329.9" y="276.7">VIN_BAND</text>
<text x="346.7" y="276.7">GND</text>
<text x="288.9" y="284.4">P_SWDIO 3</text>
<text x="53.2" y="289.8" transform="rotate(-90 53.2 289.8)">GND</text>
<text x="88.8" y="289.8" transform="rotate(-90 88.8 289.8)">GND</text>
<text x="124.3" y="289.8" transform="rotate(-90 124.3 289.8)">GND</text>
<text x="264" y="289.8" transform="rotate(-90 264 289.8)">GND</text>
<text x="302.1" y="293.6" transform="rotate(-90 302.1 293.6)">GND 2</text>
<text x="91.3" y="297.8" transform="rotate(-90 91.3 297.8)">_K</text>
<text x="157.4" y="296.3" transform="rotate(-90 157.4 296.3)">SWDIO_3V3</text>
<text x="162.4" y="297.4" transform="rotate(-90 162.4 297.4)">K</text>
<text x="192.9" y="294.4" transform="rotate(-90 192.9 294.4)">P_SWCLK</text>
<text x="228.5" y="294.1" transform="rotate(-90 228.5 294.1)">P_SWDIO</text>
</g>
<g font-size=".8" fill="#006464">
<text x="143" y="67.1">0</text>
<text x="143.7" y="69.6">1</text>
<text x="144.1" y="72.1">2</text>
<text x="153.8" y="74.7">3</text>
<text x="293.1" y="244.8" transform="rotate(-90 293.1 244.8)">CCA</text>
<text x="298.2" y="244.9" transform="rotate(-90 298.2 244.9)">CCB</text>
</g>
</svg>
